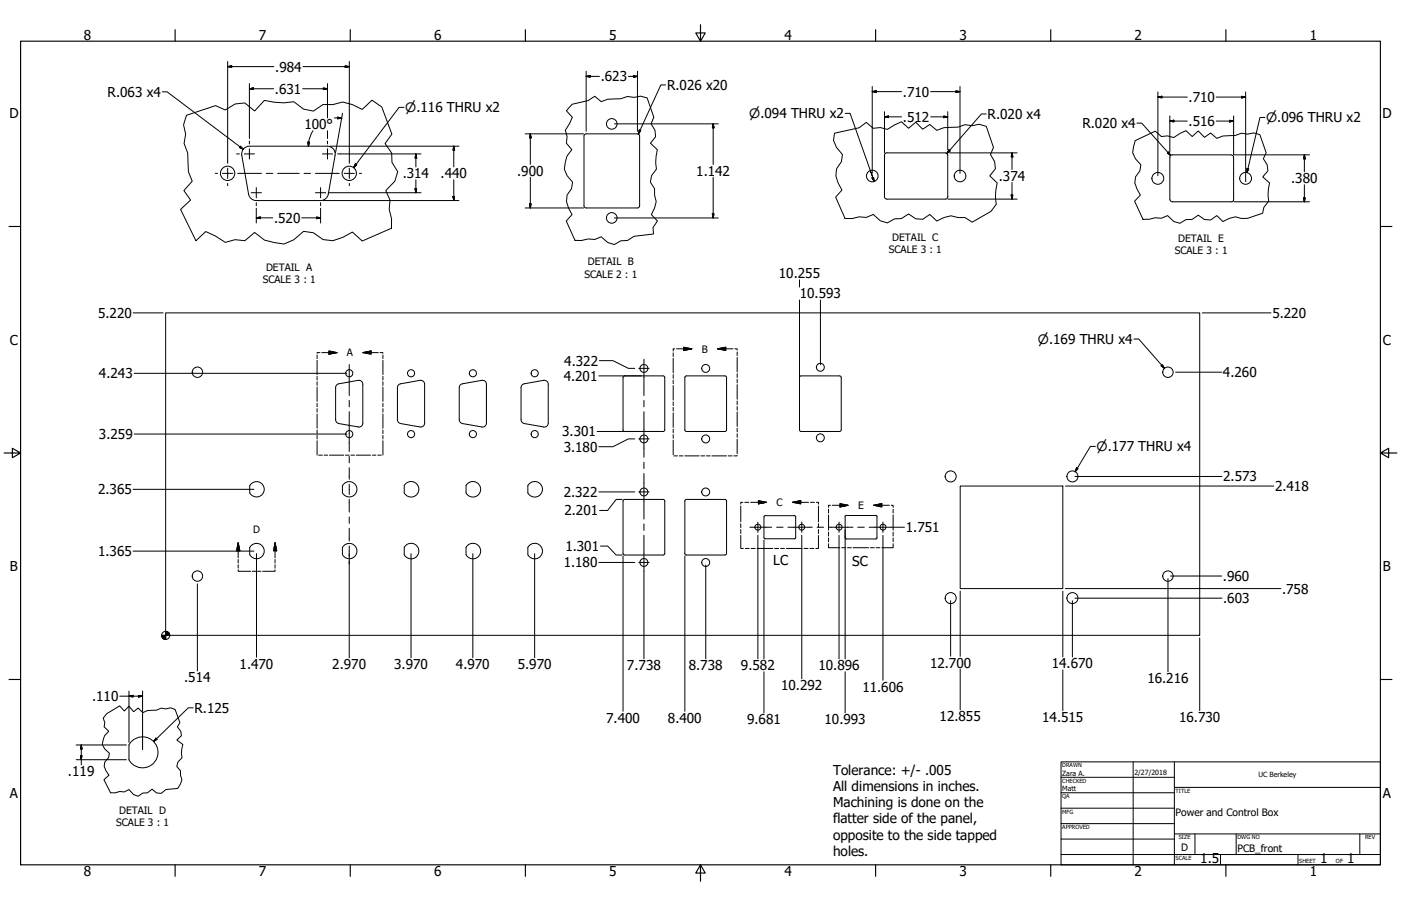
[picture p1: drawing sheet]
<svg xmlns="http://www.w3.org/2000/svg" width="864mm" height="559mm" viewBox="0 0 864 559" stroke-linecap="round" stroke-linejoin="round" font-family="sans-serif">
<!-- layer: Visible (ANSI) -->
<g fill="none" stroke="#000" stroke-width=".62">
<path d="M361 83l-1 1v43l1 1M361 83h32l1 1v44h-1h-32M583 94l-37 1-1 1v25l1 2h1h36M583 94l1 1v1v25v1l-1 1M759 96h-36h-1l-1 1v26l1 1h37M759 96h1v1v26v1l-1 1M153 120l-4-25 2-4 3-1h48l2 1 2 1 1 3-5 25M153 120a5 5 0 0 0 5 4h40a5 5 0 0 0 4-4M102 193h638v199h-638zM207 238l2-1 12-2h1l1 1 1 25-2 2h-1l-12-2-2-1v-21zM246 238l1-1 12-2h2v1l1 25-1 2h-2l-12-2-2-1v-21zM284 238l1-1 12-2h2l1 1v25l-1 2h-2l-12-2-2-1v-21z"/>
<path d="M322 238l1-1 12-2h2l1 1v25l-1 2h-1l-13-2-2-1v-21zM384 232h25v34h-25zM422 232h26v34h-26zM493 232h25v34h-25zM155 298a5 5 0 0 1 7 1 5 5 0 0 1-1 7 5 5 0 0 1-7-2v-4zM211 300v4M211 300a5 5 0 0 1 7-2 5 5 0 0 1 0 7 5 5 0 0 1-7-1M250 298a5 5 0 0 1 7 1 5 5 0 0 1-1 7 5 5 0 0 1-7-2v-4zM288 298a5 5 0 0 1 7 1 5 5 0 0 1-1 7 5 5 0 0 1-7-2v-4zM326 298a5 5 0 0 1 7 1 5 5 0 0 1-1 7 5 5 0 0 1-7-2v-4zM592 300h63v63h-63zM384 308h25v34h-25z"/>
<path d="M422 308h26v34h-26zM472 318h18M472 318l-1 1v13h1M490 318v1v13M521 319v13M522 318l-1 1M522 318h18M540 318l1 1M541 319l-1 13h-18M155 336a5 5 0 0 1 7 1 5 5 0 0 1-1 7 5 5 0 0 1-7-2v-4zM211 338v4M211 338a5 5 0 0 1 7-2 5 5 0 0 1 0 8 5 5 0 0 1-7-2"/>
<path d="M250 336a5 5 0 0 1 7 1 5 5 0 0 1-1 7 5 5 0 0 1-7-2v-4zM288 336a5 5 0 0 1 7 1 5 5 0 0 1-1 7 5 5 0 0 1-7-2v-4zM326 336a5 5 0 0 1 7 1 5 5 0 0 1-1 7 5 5 0 0 1-7-2v-4zM472 332h18M521 332h1M79 459a10 10 0 0 1 15-2 10 10 0 0 1 0 14 10 10 0 0 1-15-2M80 459v10"/>
<circle cx="377" cy="76" r="3"/>
<circle cx="140" cy="107" r="4"/>
<circle cx="215" cy="107" r="4"/>
<circle cx="538" cy="109" r="4"/>
<circle cx="592" cy="109" r="4"/>
<circle cx="714" cy="110" r="4"/>
<circle cx="768" cy="110" r="4"/>
<circle cx="377" cy="134" r="3"/>
<circle cx="122" cy="230" r="3"/>
<circle cx="215" cy="230" r="2.2"/>
<circle cx="253" cy="230" r="2.2"/>
<circle cx="291" cy="230" r="2.2"/>
<circle cx="330" cy="230" r="2.2"/>
<circle cx="397" cy="227" r="2.4"/>
<circle cx="435" cy="227" r="2.4"/>
<circle cx="506" cy="227" r="2.4"/>
<circle cx="720" cy="230" r="3"/>
<circle cx="215" cy="268" r="2.2"/>
<circle cx="253" cy="268" r="2.2"/>
<circle cx="291" cy="268" r="2.2"/>
<circle cx="330" cy="268" r="2.2"/>
<circle cx="397" cy="271" r="2.4"/>
<circle cx="435" cy="271" r="2.4"/>
<circle cx="506" cy="270" r="2.4"/>
<circle cx="586" cy="294" r="3"/>
<circle cx="661" cy="294" r="3"/>
<circle cx="397" cy="303" r="2.4"/>
<circle cx="435" cy="303" r="2.4"/>
<circle cx="467" cy="325" r="1.8"/>
<circle cx="494" cy="325" r="1.8"/>
<circle cx="517" cy="325" r="1.8"/>
<circle cx="544" cy="325" r="1.8"/>
<circle cx="122" cy="355" r="3"/>
<circle cx="397" cy="347" r="2.4"/>
<circle cx="435" cy="347" r="2.4"/>
<circle cx="720" cy="355" r="3"/>
<circle cx="586" cy="369" r="3"/>
<circle cx="661" cy="369" r="3"/>
</g>
<!-- layer: Break Line (ANSI) -->
<path d="M115 71l18-6 6 3 6-4h6l6 4 6-6 12 1h6l6 4 6 2 6-5 6 1 6-2 6 2 6 3 6-6 6 4 7 17-5 6 4 5 1 6 3 6-2 6-5 6 2 5v6l1 6v6l-18 8-6-6-6 3-6 2h-6l-6-4-6-1-6 5-6 2-12-2-6-5-6 5h-6l-6 1-6-3-6-3-6 6-10-20 6-6-4-5 5-6-2-6v-12l-3-5 1-6-1-6zM353 64l10-2 4-3 4 4 4-2h8l4-2 4 1 4-1 4 1 4 12-2 4 3 4v4l-3 4 4 4-1 8 1 4-3 4-1 4 2 4v4l1 4-1 4-1 4 3 4-2 4v4l-12 2-4 2-4 1-4 2-4-1-4-4-4 2-4-1-5 1h-4l-5-12 4-4-3-4-1-4 1-4 2-4 1-4-3-4-2-4 1-8 3-4-3-4 1-4-2-4 5-8-4-4zM514 82l16-3 4-3 4 3h5l4 1 9-5 4 4 4-4 5 5 4-3 4 3 5-1 9-1 4-1 4 1 5-1 4 1 4 13-1 4 2 5 1 4-4 4 5 5-1 9v4l-3 4-12 7-4-3h-4l-5-1-4 1-5 2-4-4-4 3h-5l-4-3-4 3h-5l-4 2-4-1-5-4-4 2h-4l-5 1h-4l-6-13 4-5-2-4-2-5 1-4 3-4v-5l-3-4-2-4zM700 87l12-6 4 3h4l4 1 7-4 4 3 4-3 3 4 4-3 4 3 4-1h7l4-2 4 1 4-1 4 1 3 11-1 4 2 4 1 3-4 4 5 4-1 7v4l-3 4-1 4-9 3h-4l-4-1-3 1-4 2-4-4-4 3-4-1-3-2-4 2h-4l-4 3-3-1-4-4-4 2-4-1-4 1h-3l-6-11 4-4-3-7v-4l3-4v-3l-3-4-2-4zM66 440l8-5 3 4 3-3 2 3 3-2 3 3 3-2h6l2-1h3h3l3 1 3 8-2 2 2 3 1 3-3 2 4 3-1 6v2l-2 3-1 3 2 2v3l1 3-1 3-1 2-8 1-3 2h-2l-3-2-3 2h-3l-3 2-3-1-2-3-3 1h-3l-3 1h-3l-4-8 3-3-3-5 1-3 2-3v-2a7 7 0 0 1-3-11l3-3-3-3 1-2-1-3z" fill="none" stroke="#000" stroke-width=".62"/>
<!-- layer: Detail Boundary (ANSI) -->
<g fill="none" stroke="#000" stroke-width=".62">
<path d="M195 219v2M197 217l-2 1M198 217h10M203 216l5 1-5 1zM224 217l5-1v2zM224 217h9M234 217l2 1M236 219v2M415 218v2M416 215h-1v2M417 215h9M421 214l5 1-5 1z"/>
<path d="M442 215l5-1v2zM442 215h10M453 215h1v1M454 217v2M195 222v9M195 232v2M195 235v3M195 239v9M236 222v9M236 232v2M236 235v3M236 239v9"/>
<path d="M415 221v9M415 231v2M415 234v3M415 238v9M454 220v9M454 231v2M454 234v2M454 237v9M195 249v2M195 252v2M195 255v9M236 249v2"/>
<path d="M236 252v2M236 255v9M415 248v2M415 251v2M415 255v9M454 247v3M454 251v2M454 254v9M195 265v2M195 269v2M195 272v9M236 265v2"/>
<path d="M236 269v2M236 272v9M415 265v2M415 268v2M415 271v9M454 264v2M454 268v2M454 271v9M196 281h3M200 281h2M203 281h9M213 281h2"/>
<path d="M216 281h3M220 281h8M230 281h2M233 281h2M415 281h3M419 281h2M422 281h9M432 281h2M435 281h3M439 281h9M449 281h2M454 281h-2"/>
<path d="M457 312v10M458 310h-1v1M459 310h3M463 310h10M467 309l6 1-6 1zM489 310l5-1v2zM489 310h9M500 310h2M503 310h2v1M505 312v10M511 314v2M511 318v9"/>
<path d="M512 312h-1v1M513 312h10M518 311l5 1-5 1zM539 312l5-1v2zM539 312h9M549 312h2v1M551 314v2M551 318v9M147 335l1 5h-2zM147 335v9M170 335l1 5h-2zM170 335v9"/>
<path d="M457 330v8h1M457 323v2M457 327v2M459 338h3M463 338h2M467 338h9M478 338h2M481 338h3M485 338h9M496 338h2M499 338h3M505 330v8h-2"/>
<path d="M505 323v2M505 327v2M511 335v3h7M511 328v3M511 332v2M519 338h2M522 338h3M526 338h9M537 338h2M540 338h2M551 335v3h-7M551 328v3"/>
<path d="M551 332v2M147 351v1h7M147 345v2M147 348v2M156 352h2M159 352h2M170 351v1h-8M170 345v2M170 348v2"/>
</g>
<g fill="#000" stroke="#000" stroke-width=".62">
<path d="M203 218l5-1zM203 216l5 1-5 1zM224 217l5-1zM224 217l5-1v2zM421 216l5-1zM421 214l5 1-5 1zM442 215l5-1zM442 215l5-1v2zM467 311l6-1zM467 309l6 1-6 1zM489 310l5-1zM489 310l5-1v2z"/>
<path d="M518 313l5-1zM518 311l5 1-5 1zM539 312l5-1zM539 312l5-1v2zM147 335l1 5zM147 335l1 5h-2zM170 335l1 5zM170 335l1 5h-2z"/>
</g>
<!-- layer: Border (ANSI) -->
<g fill="none" stroke="#000" stroke-width=".7">
<path d="M108 18v7M216 18v7M324 18v7M432 15v10l-3-5h6l-3 5M540 18v7M648 18v7M756 18v7M13 25h838v508h-838zM6 140h7M851 140h7M3 279h10l-5-3v6l5-3M851 279l5 3v-6l-5 3h10"/>
<path d="M6 419h7M851 419h7M108 533v8M216 533v8M324 533v8M432 533l3 5h-6l3-5v11M540 533v8M648 533v8M756 533v8"/>
</g>
<!-- layer: Title (ANSI) -->
<g fill="none" stroke="#000" stroke-width=".62">
<path d="M654 470h197v63h-197zM654 479h70M698 470v63M724 470v63M654 489h70M654 498h70M724 486h127M654 508h70M654 518h70M724 514h127M737 514v13M762 514v13"/>
<path d="M838 514v13M654 527h197M752 527v6M800 527v6"/>
</g>
<!-- layer: Dimension (ANSI) -->
<g fill="none" stroke="#000" stroke-width=".62">
<path d="M140 38v61M215 38v61M100 57h3l47 35M140 41h3v1zM140 41h29M154 55l2-1v1zM154 55h15M154 52v33M187 55h15M187 41h28M199 54l3 1h-3zM202 52v21"/>
<path d="M213 41h2l-2 1zM361 47h3v1zM361 47h9M361 44v37M387 47h6M390 47h3l-3 1zM393 44v37M410 52h-3l-13 31M538 57l2-1v1zM538 57h18M538 53v54M574 57h18"/>
<path d="M589 56l3 1h-3zM592 53v54M714 60l2-1v1zM714 60h18M714 57v51M750 60h18M765 59l3 1h-3zM768 57v49M206 73h5M208 72l3 1h-3zM211 70l-4 24M379 76h64"/>
<path d="M440 76v3h-1zM440 76v25M521 70h3l14 40-2-5M545 72h3v1zM545 72h11M545 69v25M574 72h10M582 72h2l-2 1zM584 69v24M608 70h-3l-21 25M701 76h3l18 20M721 75l3-1v1z"/>
<path d="M721 75h11M721 72v22M750 75h10M758 74l2 1h-2zM760 72v23M780 72h-3l-8 34M148 90l2 2-2-1zM190 88h1l-1 2zM190 88v2M193 81l-2 3-1 4M202 81v4M203 90h80"/>
<path d="M210 95h50M256 95l1 2h-1zM256 95v8M280 90v3h-1zM280 90v13M324 83h36M327 83v2h-1zM327 83v18M394 80l1 1-1 2zM585 92l1 1-2 2zM585 94h42M624 94v3h-1z"/>
<path d="M624 94v11M720 94l2 2zM760 96h47M804 96l1 2h-1zM804 96v10M202 119h58M256 116h1l-1 3zM256 111v8M280 111v13M327 109v19M440 109v25M538 110v-1l1 3z"/>
<path d="M538 110l1 2M624 113v10M768 106v6M769 104h1l-1 2zM804 114v10M158 134h2v1zM158 134h10M158 128v10M186 134h12M195 134h3l-3 1zM198 128v10M199 124h84"/>
<path d="M279 121h1v3zM324 128h36M326 126h1v2zM379 134h64M439 132h1v2zM584 123h43M623 120h1v3zM760 124h47M804 122h1l-1 2zM493 173v4M82 193h19M493 185v62"/>
<path d="M506 185v40M741 193h42M83 230h131M369 232h26M370 222h8l9 5h4M725 230h28M83 268h131M368 266h39M391 271h-4l-9 5h-9M675 275h-3l-9 16M657 300h128M663 294h90"/>
<path d="M664 289l-1 2zM82 302h75M369 303h22M383 308h-3l-5 7h-5M82 340h75M370 337h5l5 5h3M467 330v76M471 333v73M494 330v89M517 330v76M521 327v79M544 330v90"/>
<path d="M549 325h9M158 342v63M215 342v64M253 342v64M291 342v64M330 342v64M369 347h22M384 343v96M397 353v53M422 343v96M435 348v58M720 357v57"/>
<path d="M722 355h31M122 360v54M586 371v34M592 365v40M655 365v40M657 363h132M661 371v34M663 369h90M740 393v45M471 414v26M521 414v26M592 413v25"/>
<path d="M655 413v25M74 429h14M80 429h2v1zM80 426v32M85 429h3l-3 1zM88 426v36M119 437h-3l-21 20M47 459h31M50 459l1 3h-1zM50 459v13M96 455l1 1-2 1zM47 469h31"/>
<path d="M50 466h1l-1 3z"/>
<circle cx="102" cy="392" r="2.5"/>
</g>
<g fill="#000" stroke="#000" stroke-width=".62">
<path d="M140 41h3zM140 41h3v1zM154 55l2-1zM154 55l2-1v1zM199 55h3zM199 54l3 1h-3zM213 42l2-1zM213 41h2l-2 1zM361 47h3zM361 47h3v1zM390 48l3-1zM390 47h3l-3 1z"/>
<path d="M538 57l2-1zM538 57l2-1v1zM589 57h3zM589 56l3 1h-3zM714 60l2-1zM714 60l2-1v1zM208 73h3zM208 72l3 1h-3zM440 76v3zM440 76v3h-1zM545 72h3zM545 72h3v1z"/>
<path d="M582 73l2-1zM582 72h2l-2 1zM721 75l3-1zM721 75l3-1v1zM758 75h2zM758 74l2 1h-2zM765 60h3zM765 59l3 1h-3zM148 91l2 1zM148 90l2 2-2-1zM190 88v2zM190 88h1l-1 2z"/>
<path d="M256 95l1 2zM256 95l1 2h-1zM280 90v3zM280 90v3h-1zM327 83v2zM327 83v2h-1zM394 80v3zM394 80l1 1-1 2zM585 92l-1 3zM585 92l1 1-2 2zM624 94v3zM624 94v3h-1z"/>
<path d="M720 94l2 2zM804 96l1 2zM804 96l1 2h-1zM256 116v3zM256 116h1l-1 3zM538 110l1 2zM538 110v-1l1 3zM769 104v2zM769 104h1l-1 2zM158 134h2zM158 134h2v1zM195 135l3-1z"/>
<path d="M195 134h3l-3 1zM279 121l1 3zM279 121h1v3zM326 126l1 2zM326 126h1v2zM439 132l1 2zM439 132h1v2zM623 120l1 3zM623 120h1v3zM804 122v2zM804 122h1l-1 2zM664 289l-1 2z"/>
<path d="M100 392v2zM100 392l1 2zM100 392l2 2h-1zM102 392h3zM102 389l3 3h-3zM102 389v5zM100 392h2v2zM100 392h2zM104 390l1 2zM103 390l2 2zM102 389l1 1 2 2zM80 429h2z"/>
<path d="M80 429h2v1zM85 430l3-1zM85 429h3l-3 1zM96 455l-1 2zM96 455l1 1-2 1zM50 466v3zM50 466h1l-1 3zM50 459l1 3zM50 459l1 3h-1z"/>
</g>
<!-- layer: Center Mark (ANSI) -->
<g fill="none" stroke="#000" stroke-width=".62">
<path d="M140 99v2M146 95h2M151 95h6M154 87v2M154 92v6M202 92v3h-3M202 87v2M205 95h-3v3M208 95h2M215 99v2M140 104v6M140 113v1"/>
<path d="M155 119h6M158 116v6M194 119h7M198 116v6M215 104v6M215 113v1M158 125v2M198 125v2M394 227h6M394 271h6M394 303h6M467 322v6"/>
<path d="M494 322v6M517 322v6M544 322v6M394 347h6"/>
</g>
<!-- layer: Centerline (ANSI) -->
<g fill="none" stroke="#000" stroke-width=".62">
<path d="M133 107h1M137 107h7M146 107h15M164 107h4M171 107h13M187 107h4M194 107h15M212 107h7M221 107h2M215 225v19M397 222v22M215 247v4"/>
<path d="M215 254v25M397 247v4M397 254v28M215 281v4M215 288v8M215 299v6M397 285v4M397 292v28M215 308v8M215 319v4M215 326v8M215 337v6"/>
<path d="M397 323v4M397 330v23M462 325h14M479 325h4M486 325h15M504 325h4M511 325h15M529 325h4M536 325h13M215 346v2"/>
</g>
<!-- layer: Symbol (ANSI) -->
<path d="M249 66h-3l-28 37M219 101l1 1-2 1zM699 209h3l16 18M716 226l1-1 1 2z" fill="none" stroke="#000" stroke-width=".62"/>
<path d="M219 101l-1 2zM219 101l1 1-2 1zM716 226l2 1zM716 226l1-1 1 2z" fill="#000" stroke="#000" stroke-width=".62"/>
<g font-size="8.4">
<text x="52" y="24">8</text>
<text x="160" y="24">7</text>
<text x="268" y="24">6</text>
<text x="376" y="24">5</text>
<text x="483" y="24">4</text>
<text x="591" y="24">3</text>
<text x="699" y="24">2</text>
<text x="807" y="24">1</text>
<text x="170" y="44">.984</text>
<text x="370" y="50">.623</text>
<text x="66" y="60">R.063 x4</text>
<text x="169" y="58">.631</text>
<text x="411" y="55">R.026 x20</text>
<text x="557" y="60">.710</text>
<text x="733" y="63">.710</text>
<text x="6" y="73">D</text>
<text x="557" y="75">.512</text>
<text x="609" y="73">R.020 x4</text>
<text x="733" y="78">.516</text>
<text x="852" y="73">D</text>
<text x="188" y="80">100°</text>
<text x="667" y="79">R.020 x4</text>
<text x="248" y="110">.314</text>
<text x="272" y="110">.440</text>
<text x="319" y="108">.900</text>
<text x="429" y="109">1.142</text>
<text x="616" y="112">.374</text>
<text x="796" y="113">.380</text>
<text x="169" y="137">.520</text>
<text x="480" y="172">10.255</text>
<text x="493" y="184">10.593</text>
<text x="60" y="196">5.220</text>
<text x="784" y="196">5.220</text>
<text x="6" y="213">C</text>
<text x="852" y="213">C</text>
<text x="348" y="225">4.322</text>
<text x="61" y="233">4.243</text>
<text x="754" y="233">4.260</text>
<text x="347" y="235">4.201</text>
<text x="347" y="269">3.301</text>
<text x="61" y="271">3.259</text>
<text x="347" y="279">3.180</text>
<text x="754" y="297">2.573</text>
<text x="60" y="305">2.365</text>
<text x="786" y="303">2.418</text>
<text x="347" y="306">2.322</text>
<text x="348" y="318">2.201</text>
<text x="558" y="328">1.751</text>
<text x="348" y="340">1.301</text>
<text x="60" y="343">1.365</text>
<text x="6" y="352">B</text>
<text x="347" y="350">1.180</text>
<text x="477" y="349">LC</text>
<text x="525" y="349">SC</text>
<text x="852" y="352">B</text>
<text x="754" y="358">.960</text>
<text x="754" y="372">.603</text>
<text x="790" y="366">.758</text>
<text x="148" y="412">1.470</text>
<text x="205" y="413">2.970</text>
<text x="243" y="413">3.970</text>
<text x="281" y="413">4.970</text>
<text x="319" y="413">5.970</text>
<text x="386" y="413">7.738</text>
<text x="425" y="413">8.738</text>
<text x="457" y="413">9.582</text>
<text x="505" y="413">10.896</text>
<text x="573" y="412">12.700</text>
<text x="648" y="412">14.670</text>
<text x="114" y="421">.514</text>
<text x="482" y="426">10.292</text>
<text x="707" y="421">16.216</text>
<text x="532" y="427">11.606</text>
<text x="57" y="432">.110</text>
<text x="120" y="440">R.125</text>
<text x="374" y="446">7.400</text>
<text x="412" y="446">8.400</text>
<text x="461" y="447">9.681</text>
<text x="508" y="447">10.993</text>
<text x="579" y="445">12.855</text>
<text x="642" y="445">14.515</text>
<text x="727" y="445">16.730</text>
<text x="42" y="479">.119</text>
<text x="514" y="478">Tolerance: +/- .005</text>
<text x="6" y="492">A</text>
<text x="514" y="488">All dimensions in inches.</text>
<text x="852" y="492">A</text>
<text x="514" y="498">Machining is done on the</text>
<text x="514" y="508">flatter side of the panel,</text>
<text x="514" y="518">opposite to the side tapped</text>
<text x="514" y="528">holes.</text>
<text x="740" y="533">1.5</text>
<text x="814" y="533">1</text>
<text x="830" y="533">1</text>
<text x="52" y="541">8</text>
<text x="160" y="541">7</text>
<text x="268" y="541">6</text>
<text x="376" y="541">5</text>
<text x="483" y="541">4</text>
<text x="591" y="541">3</text>
<text x="699" y="541">2</text>
<text x="807" y="541">1</text>
</g>
<g font-size="8">
<text x="250" y="69">⌀.116 THRU x2</text>
<text x="462" y="73">⌀.094 THRU x2</text>
<text x="780" y="75">⌀.096 THRU x2</text>
<text x="640" y="212">⌀.169 THRU x4</text>
<text x="676" y="278">⌀.177 THRU x4</text>
</g>
<g font-size="6.3">
<text x="550" y="149">DETAIL C</text>
<text x="726" y="149">DETAIL E</text>
<text x="548" y="156">SCALE 3 : 1</text>
<text x="724" y="157">SCALE 3 : 1</text>
<text x="164" y="167">DETAIL A</text>
<text x="362" y="164">DETAIL B</text>
<text x="360" y="171">SCALE 2 : 1</text>
<text x="162" y="175">SCALE 3 : 1</text>
<text x="214" y="220">A</text>
<text x="433" y="217">B</text>
<text x="479" y="312">C</text>
<text x="529" y="314">E</text>
<text x="156" y="329">D</text>
<text x="73" y="502">DETAIL D</text>
<text x="725" y="503">Power and Control Box</text>
<text x="72" y="510">SCALE 3 : 1</text>
<text x="728" y="525">D</text>
<text x="763" y="525">PCB_front</text>
</g>
<g font-size="4.4">
<text x="655" y="479">Zara A.</text>
<text x="699" y="478">2/27/2018</text>
<text x="776" y="479">UC Berkeley</text>
<text x="655" y="488">Matt</text>
</g>
<g font-size="3.5">
<text x="655" y="473">DRAWN</text>
<text x="655" y="483">CHECKED</text>
<text x="725" y="489">TITLE</text>
<text x="655" y="492">QA</text>
<text x="655" y="502">MFG</text>
<text x="655" y="511">APPROVED</text>
<text x="727" y="518">SIZE</text>
<text x="763" y="518">DWG NO</text>
<text x="841" y="518">REV</text>
<text x="725" y="530">SCALE</text>
<text x="801" y="533">SHEET</text>
<text x="824" y="533">OF</text>
</g>
</svg>
